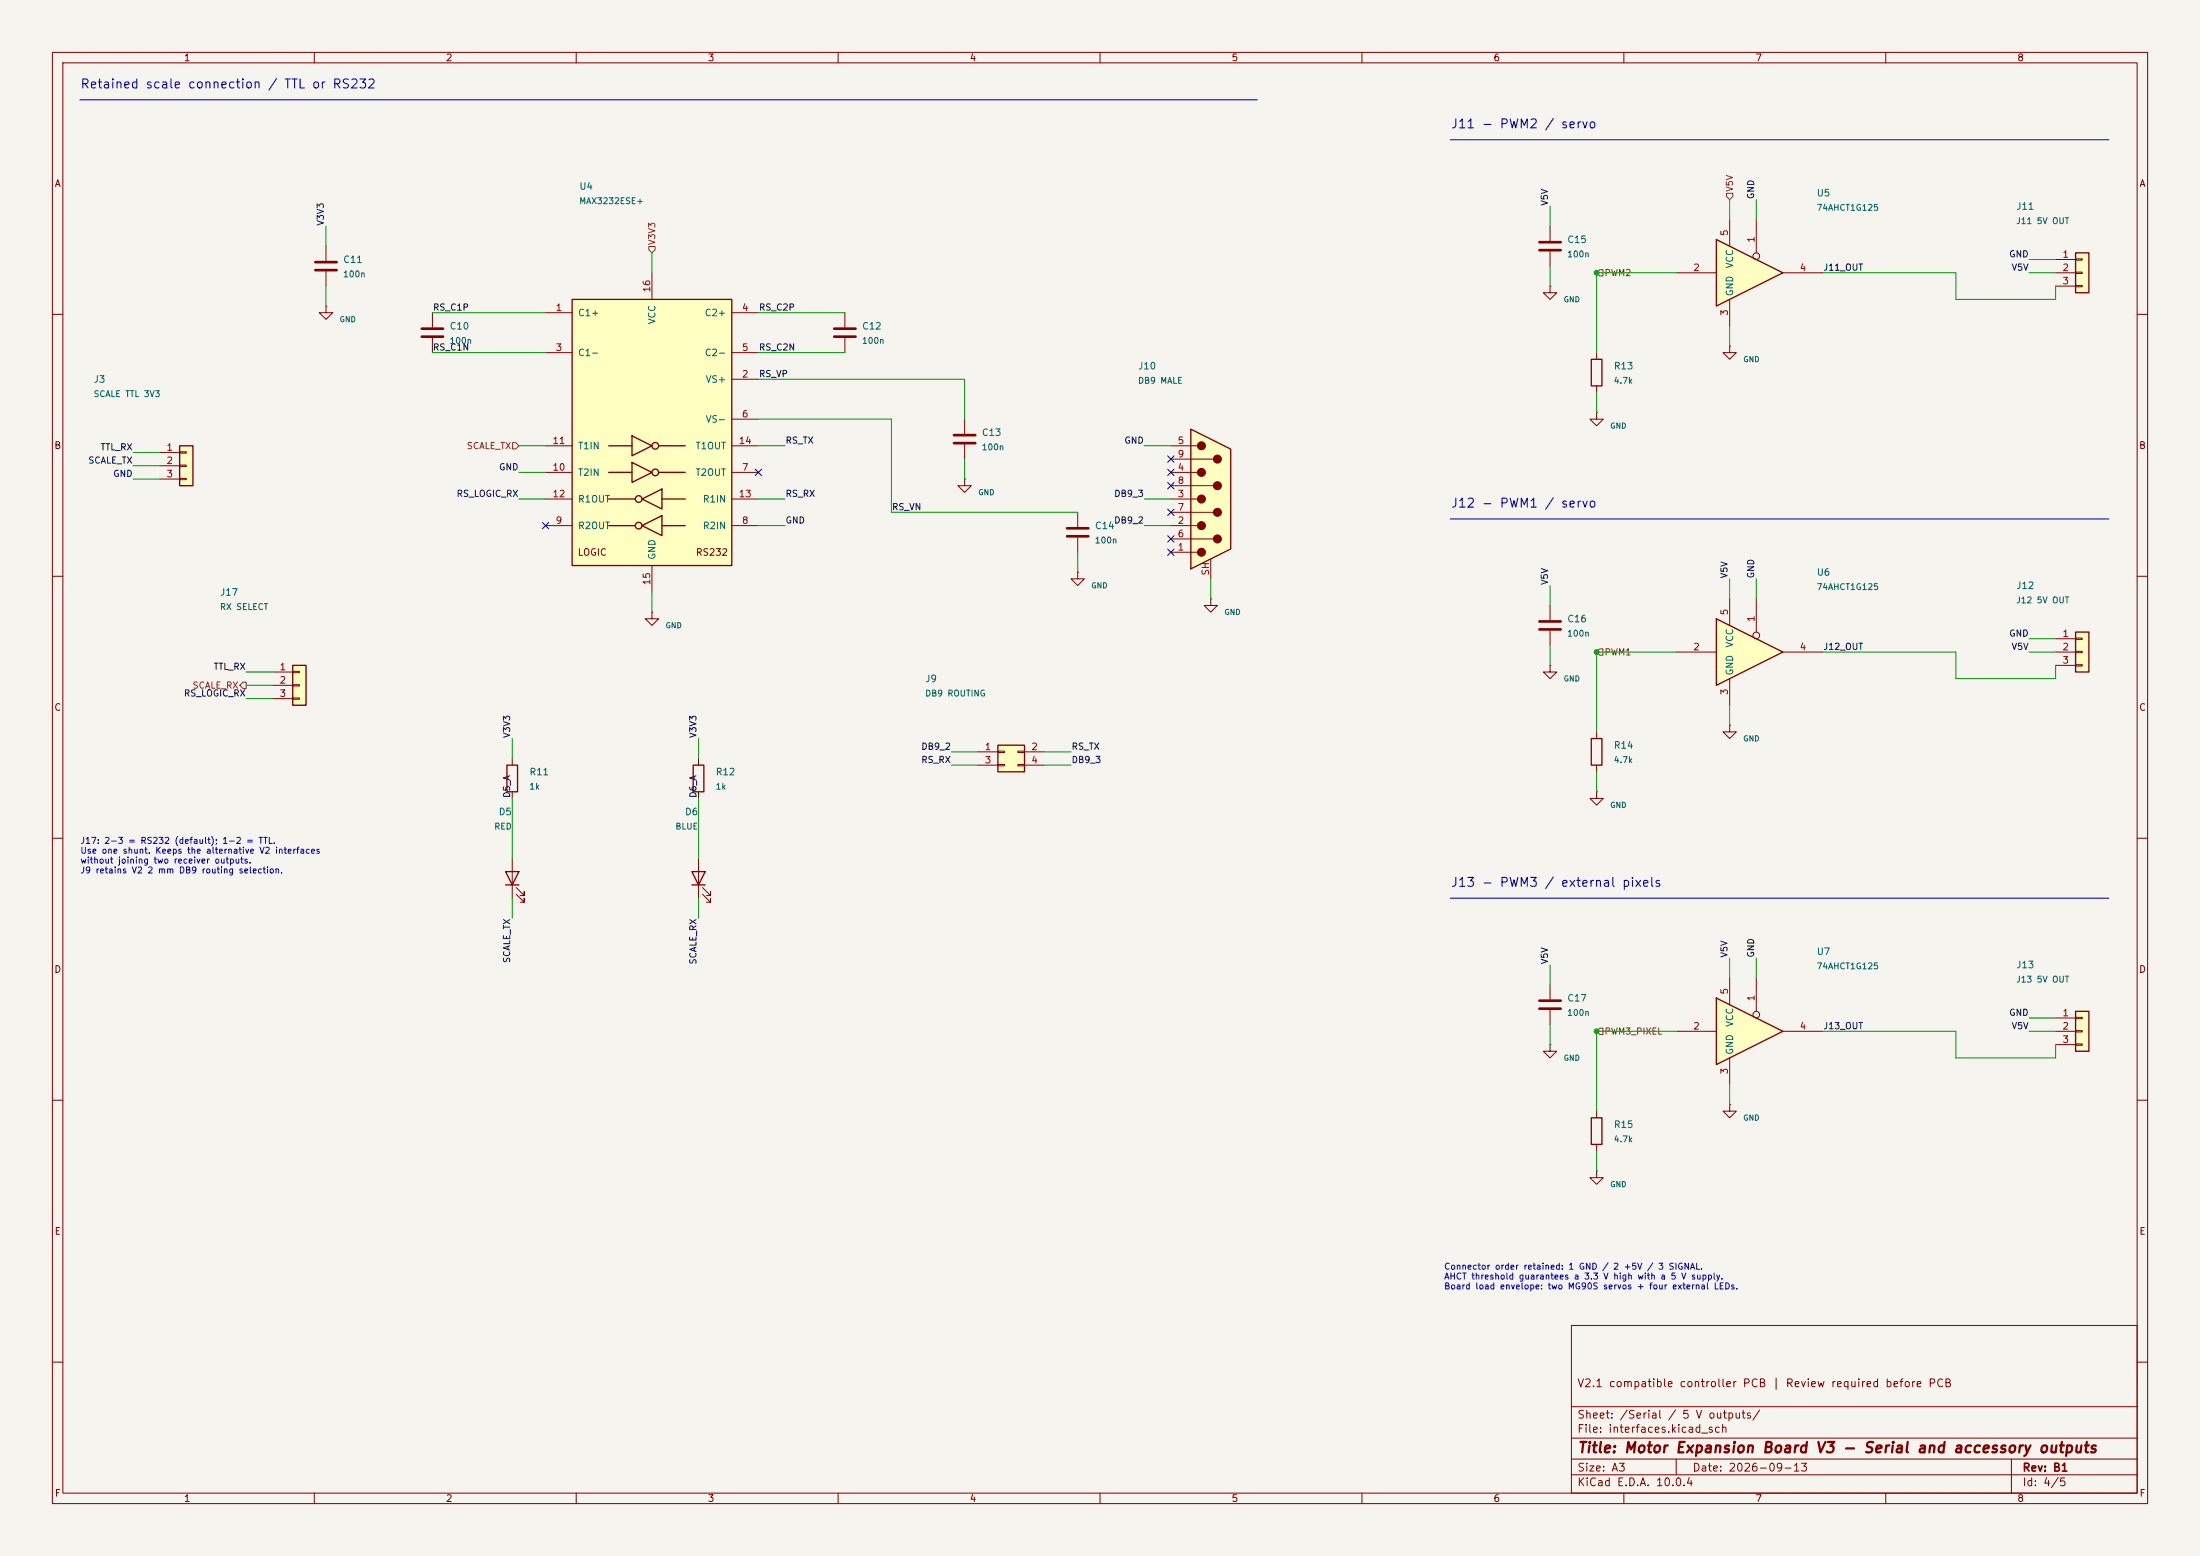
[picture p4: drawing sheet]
<svg xmlns="http://www.w3.org/2000/svg" width="420mm" height="297mm" viewBox="0 0 420 297" stroke-linecap="round" stroke-linejoin="round" font-family="sans-serif">
<path d="M0 0h420v297h-420z" fill="#f5f4ef" stroke="#f5f4ef" stroke-width=".19"/>
<g fill="none" stroke="#840000" stroke-width=".19">
<path d="M10 10h400v277h-400zM12 12h396v273h-396zM60 10v2M110 10v2M160 10v2M210 10v2M260 10v2M310 10v2M360 10v2M10 60h2M408 60h2M10 110h2"/>
<path d="M408 110h2M295.9 127v1.3h1.3l-1.3 1.2-1.3-1.2h1.3M295.9 127h.1M10 160h2M408 160h2M10 210h2M408 210h2M300 253h108v32h-108zM10 260h2M300 278.5h108M300 274.5h108M300 268.5h108"/>
<path d="M320 278.5v3M384 278.5v6.5M408 260h2M60 285v2M110 285v2M160 285v2M210 285v2M260 285v2M300 281.5h108M310 285v2M360 285v2"/>
</g>
<path d="M327.7 118.1l12.7 6.4-12.7 6.3z" fill="#ffffc2"/>
<path d="M327.7 118.1l12.7 6.4-12.7 6.3zM132.3 146.1h2.1v5h-2.1z" fill="none" stroke="#840000" stroke-width=".25"/>
<g fill="none" stroke="#840000" stroke-width=".19">
<path d="M82.5 59.7v2.8M82.5 64.5v2.8M304.8 78.7v1.3h1.3l-1.3 1.3-1.3-1.3h1.3M304.8 78.7h.1M330.2 114.3v5.1M335.3 114.3v6.4M320 124.5h7.7M330.2 129.5v5.1M340.4 124.5h7.6M133.3 144.8v1.3M133.3 151.1v1.3"/>
<circle cx="335.3" cy="121.3" r=".63"/>
</g>
<path d="M80.5 62.7h4.1M80.5 64.3h4.1" fill="none" stroke="#840000" stroke-width=".51"/>
<path d="M109.2 57.2h30.5v50.8h-30.5z" fill="#ffffc2"/>
<g fill="none" stroke="#840000" stroke-width=".25">
<path d="M109.2 57.2h30.5v50.8h-30.5zM116.2 85.1h4.4M116.2 90.2h4.4M116.2 95.3h5.1M120.6 83.2l3.9 1.9-3.9 1.9zM120.6 88.3l3.9 1.9-3.9 1.9zM122.6 95.3l3.8-2v3.9zM125.7 85.1h5.1M125.7 90.2h5.1M126.4 95.3h4.4M116.2 100.3h5.1M122.6 100.3l3.8-1.9v3.8z"/>
<path d="M126.4 100.3h4.4"/>
<circle cx="121.9" cy="95.2" r=".63"/>
<circle cx="125.1" cy="85.1" r=".63"/>
<circle cx="125.1" cy="90.2" r=".63"/>
<circle cx="121.9" cy="100.3" r=".63"/>
</g>
<g fill="none" stroke="#840000" stroke-width=".19">
<path d="M104.1 59.7h5.1M124.5 52.1v5.1M139.7 59.7h5.1M161.3 59.7v2.8M104.1 67.3h5.1M139.7 72.4h5.1M139.7 67.3h5.1M161.3 64.5v2.8M104.1 90.2h5.1M104.1 85.1h5.1M104.1 95.3h5.1M139.7 80h5.1"/>
<path d="M139.7 90.2h5.1M139.7 85.1h5.1M139.7 95.3h5.1M104.1 100.3h5.1M124.5 108v5M139.7 100.3h5.1"/>
</g>
<path d="M159.3 62.7h4M159.3 64.3h4" fill="none" stroke="#840000" stroke-width=".51"/>
<path d="M227.3 81.9l7.6 3.8v19.1l-7.6 3.8z" fill="#ffffc2"/>
<g fill="none" stroke="#840000" stroke-width=".19">
<path d="M62.2 47v2.8M62.2 51.8v2.8M223.5 85.1h5.1M223.5 87.6h8.1M223.5 90.2h5.1M223.5 92.7h8.1M223.5 95.3h5.1M223.5 97.8h8.1M124.5 116.8v1.3h1.2l-1.2 1.3-1.3-1.3h1.3M124.5 116.8h.1M205.7 109.2v1.3h1.3l-1.3 1.3-1.2-1.3h1.2M205.7 109.2h.1"/>
<path d="M223.5 100.3h5.1M223.5 102.9h8.1M223.5 105.4h5.1M231.1 114.3v1.3h1.3l-1.3 1.2-1.2-1.2h1.2M231.1 114.3h.1M231.1 106.7v3.8M295.9 115.6v2.8M295.9 120.4v2.8"/>
</g>
<path d="M227.3 81.9l7.6 3.8v19.1l-7.6 3.8z" fill="none" stroke="#840000" stroke-width=".25"/>
<g fill="#840000" stroke="#840000" stroke-width=".19">
<circle cx="229.4" cy="85.1" r=".76"/>
<circle cx="229.4" cy="90.2" r=".76"/>
<circle cx="229.4" cy="95.2" r=".76"/>
<circle cx="229.4" cy="100.3" r=".76"/>
<circle cx="229.4" cy="105.4" r=".76"/>
<circle cx="232.4" cy="87.6" r=".76"/>
<circle cx="232.4" cy="92.7" r=".76"/>
<circle cx="232.4" cy="97.8" r=".76"/>
<circle cx="232.4" cy="102.9" r=".76"/>
</g>
<path d="M60.2 50h4.1M60.2 51.6h4.1M293.9 118.6h4M293.9 120.1h4" fill="none" stroke="#840000" stroke-width=".51"/>
<path d="M396.2 193h2.6v7.7h-2.6z" fill="#ffffc2"/>
<path d="M396.2 193h2.6v7.7h-2.6z" fill="none" stroke="#840000" stroke-width=".25"/>
<path d="M62.2 58.4v1.3h1.3l-1.3 1.3-1.2-1.3h1.2M62.2 58.4h.1M392.4 194.3h3.8M392.4 196.9h3.8M392.4 199.4h3.8M396.2 194.2h1.3v.2h-1.3zM396.2 196.7h1.3v.3h-1.3zM396.2 199.3h1.3v.2h-1.3zM330.2 210.8v1.3h1.3l-1.3 1.3-1.3-1.3h1.3M330.2 210.8h.1" fill="none" stroke="#840000" stroke-width=".19"/>
<path d="M327.7 190.5l12.7 6.4-12.7 6.3z" fill="#ffffc2"/>
<path d="M327.7 190.5l12.7 6.4-12.7 6.3z" fill="none" stroke="#840000" stroke-width=".25"/>
<g fill="none" stroke="#840000" stroke-width=".19">
<path d="M330.2 138.4v1.3h1.3l-1.3 1.3-1.3-1.3h1.3M330.2 138.4h.1M295.9 199.4v1.3h1.3l-1.3 1.2-1.3-1.2h1.3M295.9 199.4h.1M295.9 188v2.8M295.9 192.8v2.8M320 196.9h7.7M330.2 186.7v5.1M335.3 186.7v6.3M340.4 196.9h7.6M330.2 201.9v5.1"/>
<circle cx="335.3" cy="193.7" r=".63"/>
</g>
<path d="M293.9 191h4M293.9 192.5h4" fill="none" stroke="#840000" stroke-width=".51"/>
<path d="M190.5 142.2h5.1v5.1h-5.1z" fill="#ffffc2"/>
<path d="M190.5 142.2h5.1v5.1h-5.1z" fill="none" stroke="#840000" stroke-width=".25"/>
<path d="M186.7 143.5h3.8M186.7 146.1h3.8M190.5 143.4h1.3v.2h-1.3zM190.5 145.9h1.3v.3h-1.3zM194.3 143.4h1.3v.2h-1.3zM194.3 145.9h1.3v.3h-1.3zM195.6 143.5h3.8M195.6 146.1h3.8" fill="none" stroke="#840000" stroke-width=".19"/>
<path d="M34.3 85.1h2.5v7.6h-2.5z" fill="#ffffc2"/>
<path d="M34.3 85.1h2.5v7.6h-2.5zM303.8 141h2v5.1h-2z" fill="none" stroke="#840000" stroke-width=".25"/>
<g fill="none" stroke="#840000" stroke-width=".19">
<path d="M30.5 86.4h3.8M30.5 88.9h3.8M30.5 91.4h3.8M34.3 86.2h1.3v.3h-1.3zM34.3 88.8h1.3v.2h-1.3zM34.3 91.3h1.3v.3h-1.3zM184.1 80v2.8M184.1 84.8v2.8M205.7 97.8v2.8M205.7 102.6v2.8M304.8 139.7v1.3M304.8 151.1v1.3h1.3l-1.3 1.3-1.3-1.3h1.3"/>
<path d="M304.8 151.1h.1M304.8 146.1v1.2"/>
</g>
<path d="M182.1 83.1h4.1M182.1 84.6h4.1M203.7 100.8h4.1M203.7 102.4h4.1" fill="none" stroke="#840000" stroke-width=".51"/>
<path d="M55.9 127h2.5v7.6h-2.5z" fill="#ffffc2"/>
<path d="M55.9 127h2.5v7.6h-2.5zM96.8 146.1h2v5h-2zM96.5 166.4h2.6l-1.3 2.5zM96.5 168.9h2.6M132.1 166.4h2.5l-1.3 2.5zM132.1 168.9h2.5M303.8 213.4h2v5h-2z" fill="none" stroke="#840000" stroke-width=".25"/>
<g fill="none" stroke="#840000" stroke-width=".19">
<path d="M330.2 66v1.3h1.3l-1.3 1.3-1.3-1.3h1.3M330.2 66h.1M184.1 91.4v1.3h1.3l-1.3 1.3-1.2-1.3h1.2M184.1 91.4h.1M52.1 128.3h3.8M52.1 130.8h3.8M52.1 133.4h3.8M55.9 128.1h1.2v.3h-1.2zM55.9 130.7h1.2v.2h-1.2zM55.9 133.2h1.2v.3h-1.2zM97.8 144.8v1.3M97.8 151.1v1.3"/>
<path d="M97.8 163.8v7.7M98.6 170.7l1.5 1.5v-.7v.7h-.8M98.6 169.4l1.5 1.5v-.7v.7h-.8M133.3 163.8v7.7M134.1 170.7l1.5 1.5v-.7v.7h-.7M134.1 169.4l1.5 1.5v-.7v.7h-.7M304.8 212.1v1.3M304.8 218.4v1.3M304.8 223.5v1.3h1.3l-1.3 1.3-1.3-1.3h1.3M304.8 223.5h.1"/>
</g>
<path d="M327.7 45.7l12.7 6.4-12.7 6.3z" fill="#ffffc2"/>
<path d="M327.7 45.7l12.7 6.4-12.7 6.3z" fill="none" stroke="#840000" stroke-width=".25"/>
<g fill="none" stroke="#840000" stroke-width=".19">
<path d="M320 52.1h7.7M330.2 41.9v5.1M330.2 57.2v5M335.3 41.9v6.4M340.4 52.1h7.6"/>
<circle cx="335.3" cy="48.9" r=".63"/>
</g>
<path d="M396.2 48.3h2.6v7.6h-2.6z" fill="#ffffc2"/>
<path d="M396.2 48.3h2.6v7.6h-2.6z" fill="none" stroke="#840000" stroke-width=".25"/>
<path d="M392.4 49.5h3.8M392.4 52.1h3.8M392.4 54.6h3.8M396.2 49.4h1.3v.3h-1.3zM396.2 51.9h1.3v.3h-1.3zM396.2 54.5h1.3v.2h-1.3z" fill="none" stroke="#840000" stroke-width=".19"/>
<path d="M396.2 120.7h2.6v7.6h-2.6z" fill="#ffffc2"/>
<path d="M303.8 68.6h2v5.1h-2zM396.2 120.7h2.6v7.6h-2.6z" fill="none" stroke="#840000" stroke-width=".25"/>
<path d="M295.9 54.6v1.3h1.3l-1.3 1.3-1.3-1.3h1.3M295.9 54.6h.1M295.9 43.2v2.8M295.9 48v2.8M304.8 67.3v1.3M304.8 73.7v1.2M392.4 121.9h3.8M392.4 124.5h3.8M392.4 127h3.8M396.2 121.8h1.3v.2h-1.3zM396.2 124.3h1.3v.3h-1.3zM396.2 126.9h1.3v.2h-1.3z" fill="none" stroke="#840000" stroke-width=".19"/>
<path d="M293.9 46.2h4M293.9 47.8h4" fill="none" stroke="#840000" stroke-width=".51"/>
<path d="M329.6 36.9h1.2v.6l-.6 .6-.6-.6zM123.9 47.1h1.2v.6l-.6 .6-.6-.6zM305.4 51.5h.6v1.2h-.6l-.6-.6zM97.9 84.5h.6l.6 .6-.6 .6h-.6zM45.8 130.8l.6-.6h.6v1.2h-.6zM305.4 123.9h.6v1.2h-.6l-.6-.6zM305.4 196.2h.6v1.3h-.6l-.6-.6z" fill="none" stroke="#725600" stroke-width=".19"/>
<path d="M15.2 19.1h224.8M276.9 26.7h125.7M276.9 99.1h125.7M276.9 171.5h125.7" fill="none" stroke="#0000c2" stroke-width=".2"/>
<g fill="none" stroke="#009600" stroke-width=".19">
<path d="M295.9 39.4v3.8M330.2 38.1v3.8M335.3 38.1v3.8M62.2 43.2v3.8M62.2 54.6v3.8M82.5 59.7h21.6M124.5 48.3v3.8M144.8 59.7h16.5M295.9 50.8v3.8M320 52.1h-15.2v15.2M348 52.1h25.4v5.1h19v-2.6M387.3 52.1h5.1"/>
<path d="M387.3 49.5h5.1M82.5 67.3h21.6M144.8 72.4h39.3v7.6M144.8 67.3h16.5M304.8 74.9v3.8M330.2 62.2v3.8M25.4 86.4h5.1M25.4 88.9h5.1M25.4 91.4h5.1M99.1 85.1h5M99.1 95.3h5M99.1 90.2h5"/>
<path d="M144.8 80h25.4v17.8h35.5M144.8 85.1h5.1M144.8 95.3h5.1M184.1 87.6v3.8M218.4 85.1h5.1M218.4 95.3h5.1M124.5 113v3.8M144.8 100.3h5.1M205.7 105.4v3.8M218.4 100.3h5.1M231.1 110.5v3.8M295.9 111.8v3.8"/>
<path d="M330.2 110.5v3.8M335.3 110.5v3.8M47 128.3h5.1M47 130.8h5.1M47 133.4h5.1M295.9 123.2v3.8M320 124.5h-15.2v15.2M330.2 134.6v3.8M348 124.5h25.4v5h19v-2.5M387.3 124.5h5.1M387.3 121.9h5.1M97.8 141v3.8"/>
<path d="M97.8 152.4v11.4M133.3 141v3.8M133.3 152.4v11.4M181.6 143.5h5.1M181.6 146.1h5.1M199.4 143.5h5.1M199.4 146.1h5.1M304.8 147.3v3.8M97.8 171.5v3.8M133.3 171.5v3.8M295.9 184.2v3.8M295.9 195.6v3.8"/>
<path d="M320 196.9h-15.2v15.2M330.2 182.9v3.8M335.3 182.9v3.8M348 196.9h25.4v5h19v-2.5M387.3 196.9h5.1M387.3 194.3h5.1M304.8 219.7v3.8M330.2 207v3.8"/>
</g>
<g fill="none" stroke="#000084" stroke-width=".19">
<path d="M103.5 99.7l1.2 1.2M104.7 99.7l-1.2 1.2M144.2 89.6l1.2 1.2M145.4 89.6l-1.2 1.2M222.9 92.1l1.2 1.2M222.9 89.6l1.2 1.2M222.9 97.2l1.2 1.2M222.9 87l1.2 1.2M224.1 92.1l-1.2 1.2M224.1 89.6l-1.2 1.2M224.1 97.2l-1.2 1.2M224.1 87l-1.2 1.2"/>
<path d="M222.9 102.3l1.2 1.2M222.9 104.8l1.2 1.2M224.1 102.3l-1.2 1.2M224.1 104.8l-1.2 1.2"/>
</g>
<g fill="#009600" stroke="#009600" stroke-width=".19">
<circle cx="304.8" cy="52.1" r=".46"/>
<circle cx="304.8" cy="196.9" r=".46"/>
<circle cx="304.8" cy="124.5" r=".46"/>
</g>
<text font-size="2" fill="#840000" x="301" y="277.8">Title: Motor Expansion Board V3 - Serial and accessory outputs</text>
<g font-size="1.7" fill="#0000c2">
<text x="15.2" y="17.3">Retained scale connection / TTL or RS232</text>
<text x="276.9" y="24.9">J11 - PWM2 / servo</text>
<text x="276.9" y="97.3">J12 - PWM1 / servo</text>
<text x="276.9" y="169.7">J13 - PWM3 / external pixels</text>
</g>
<g font-size="1.5" fill="#840000">
<text x="301" y="265.1">V2.1 compatible controller PCB | Review required before PCB</text>
<text x="301" y="273.8">File: interfaces.kicad_sch</text>
<text x="301" y="271.1">Sheet: /Serial / 5 V outputs/</text>
<text x="301" y="281.2">Size: A3</text>
<text x="323" y="281.2">Date: 2026-09-13</text>
<text x="386" y="281.2">Rev: B1</text>
<text x="301" y="284">KiCad E.D.A. 10.0.4</text>
<text x="386" y="284">Id: 4/5</text>
</g>
<g font-size="1.3" fill="#840000">
<text x="35" y="12">1</text>
<text x="85" y="12">2</text>
<text x="135" y="12">3</text>
<text x="185" y="12">4</text>
<text x="235" y="12">5</text>
<text x="285" y="12">6</text>
<text x="335" y="12">7</text>
<text x="385" y="12">8</text>
<text x="10.3" y="36">A</text>
<text x="408.3" y="36">A</text>
<text x="10.3" y="86">B</text>
<text x="408.2" y="86">B</text>
<text x="110.2" y="106.4">LOGIC</text>
<text x="132.7" y="106.4">RS232</text>
<text x="10.3" y="136">C</text>
<text x="408.2" y="136">C</text>
<text x="10.3" y="186">D</text>
<text x="408.2" y="186">D</text>
<text x="10.3" y="236">E</text>
<text x="408.3" y="236">E</text>
<text x="10.3" y="286">F</text>
<text x="35" y="287">1</text>
<text x="85" y="287">2</text>
<text x="135" y="287">3</text>
<text x="185" y="287">4</text>
<text x="235" y="287">5</text>
<text x="285" y="287">6</text>
<text x="335" y="287">7</text>
<text x="385" y="287">8</text>
<text x="408.3" y="286">F</text>
</g>
<g font-size="1.3" fill="#006464">
<text x="110.5" y="36.5">U4</text>
<text x="346.7" y="37.8">U5</text>
<text x="384.8" y="40.3">J11</text>
<text x="299.1" y="46.7">C15</text>
<text x="65.4" y="50.5">C11</text>
<text x="331.2" y="51.3" transform="rotate(-90 331.2 51.3)">VCC</text>
<text x="331.2" y="56.6" transform="rotate(-90 331.2 56.6)">GND</text>
<text x="85.7" y="63.2">C10</text>
<text x="110.2" y="60.7">C1+</text>
<text x="125.4" y="62" transform="rotate(-90 125.4 62)">VCC</text>
<text x="134.4" y="60.7">C2+</text>
<text x="164.5" y="63.2">C12</text>
<text x="110.2" y="68.3">C1-</text>
<text x="134.4" y="68.3">C2-</text>
<text x="217.2" y="70.8">J10</text>
<text x="308" y="70.8">R13</text>
<text x="17.8" y="73.4">J3</text>
<text x="134.6" y="73.4">VS+</text>
<text x="134.6" y="81">VS-</text>
<text x="187.3" y="83.5">C13</text>
<text x="110.2" y="86.1">T1IN</text>
<text x="132.7" y="86.1">T1OUT</text>
<text x="110.2" y="91.1">T2IN</text>
<text x="132.7" y="91.1">T2OUT</text>
<text x="110.2" y="101.3">R2OUT</text>
<text x="110.2" y="96.2">R1OUT</text>
<text x="134.1" y="101.3">R2IN</text>
<text x="134.1" y="96.2">R1IN</text>
<text x="208.9" y="101.3">C14</text>
<text x="125.4" y="106.9" transform="rotate(-90 125.4 106.9)">GND</text>
<text x="346.7" y="110.2">U6</text>
<text x="384.8" y="112.7">J12</text>
<text x="41.9" y="114">J17</text>
<text x="299.1" y="119.1">C16</text>
<text x="331.2" y="123.7" transform="rotate(-90 331.2 123.7)">VCC</text>
<text x="176.5" y="130.5">J9</text>
<text x="331.2" y="129" transform="rotate(-90 331.2 129)">GND</text>
<text x="308" y="143.2">R14</text>
<text x="101" y="148.3">R11</text>
<text x="136.5" y="148.3">R12</text>
<text x="95.1" y="155.9">D5</text>
<text x="130.7" y="155.9">D6</text>
<text x="346.7" y="182.6">U7</text>
<text x="384.8" y="185.1">J13</text>
<text x="299.1" y="191.5">C17</text>
<text x="331.2" y="196.1" transform="rotate(-90 331.2 196.1)">VCC</text>
<text x="331.2" y="201.4" transform="rotate(-90 331.2 201.4)">GND</text>
<text x="308" y="215.6">R15</text>
</g>
<g font-size="1.3" fill="#a90000">
<text x="330.2" y="45.2" transform="rotate(-90 330.2 45.2)">5</text>
<text x="335.3" y="46.4" transform="rotate(-90 335.3 46.4)">1</text>
<text x="323.1" y="52">2</text>
<text x="343.5" y="52">4</text>
<text x="393.6" y="49.5">1</text>
<text x="393.6" y="52">2</text>
<text x="106" y="59.7">1</text>
<text x="124.4" y="55.9" transform="rotate(-90 124.4 55.9)">16</text>
<text x="141.5" y="59.7">4</text>
<text x="393.6" y="54.6">3</text>
<text x="330.2" y="60.4" transform="rotate(-90 330.2 60.4)">3</text>
<text x="106" y="67.3">3</text>
<text x="141.5" y="67.3">5</text>
<text x="141.5" y="72.4">2</text>
<text x="141.5" y="80">6</text>
<text x="31.7" y="86.3">1</text>
<text x="31.7" y="88.9">2</text>
<text x="105.4" y="85.1">11</text>
<text x="140.9" y="85.1">14</text>
<text x="224.7" y="85.1">5</text>
<text x="224.7" y="87.6">9</text>
<text x="31.7" y="91.4">3</text>
<text x="105.4" y="90.1">10</text>
<text x="105.4" y="95.2">12</text>
<text x="140.9" y="95.2">13</text>
<text x="141.5" y="90.1">7</text>
<text x="224.7" y="95.2">3</text>
<text x="224.7" y="90.1">4</text>
<text x="224.7" y="92.7">8</text>
<text x="106" y="100.3">9</text>
<text x="141.5" y="100.3">8</text>
<text x="224.7" y="100.3">2</text>
<text x="224.7" y="97.8">7</text>
<text x="224.7" y="105.4">1</text>
<text x="224.7" y="102.8">6</text>
<text x="124.4" y="111.8" transform="rotate(-90 124.4 111.8)">15</text>
<text x="231.1" y="110" transform="rotate(-90 231.1 110)">SH</text>
<text x="330.2" y="117.5" transform="rotate(-90 330.2 117.5)">5</text>
<text x="335.3" y="118.8" transform="rotate(-90 335.3 118.8)">1</text>
<text x="323.1" y="124.4">2</text>
<text x="343.5" y="124.4">4</text>
<text x="393.6" y="121.9">1</text>
<text x="393.6" y="124.4">2</text>
<text x="53.3" y="128.2">1</text>
<text x="53.3" y="130.8">2</text>
<text x="393.6" y="127">3</text>
<text x="53.3" y="133.3">3</text>
<text x="330.2" y="132.8" transform="rotate(-90 330.2 132.8)">3</text>
<text x="187.9" y="143.5">1</text>
<text x="196.8" y="143.5">2</text>
<text x="187.9" y="146">3</text>
<text x="196.8" y="146">4</text>
<text x="330.2" y="189.9" transform="rotate(-90 330.2 189.9)">5</text>
<text x="335.3" y="191.2" transform="rotate(-90 335.3 191.2)">1</text>
<text x="323.1" y="196.8">2</text>
<text x="343.5" y="196.8">4</text>
<text x="393.6" y="194.3">1</text>
<text x="393.6" y="196.8">2</text>
<text x="393.6" y="199.4">3</text>
<text x="330.2" y="205.2" transform="rotate(-90 330.2 205.2)">3</text>
</g>
<g font-size="1.2" fill="#0f0f0f">
<text x="295.8" y="39.4" transform="rotate(-90 295.8 39.4)">V5V</text>
<text x="335.2" y="38.1" transform="rotate(-90 335.2 38.1)">GND</text>
<text x="62.1" y="43.2" transform="rotate(-90 62.1 43.2)">V3V3</text>
<text x="348" y="52">J11_OUT</text>
<text x="383.5" y="49.4">GND</text>
<text x="383.9" y="52">V5V</text>
<text x="82.5" y="59.6">RS_C1P</text>
<text x="144.8" y="59.6">RS_C2P</text>
<text x="82.5" y="67.2">RS_C1N</text>
<text x="144.8" y="67.2">RS_C2N</text>
<text x="144.8" y="72.3">RS_VP</text>
<text x="16.7" y="88.8">SCALE_TX</text>
<text x="19.1" y="86.2">TTL_RX</text>
<text x="149.9" y="85">RS_TX</text>
<text x="214.5" y="85">GND</text>
<text x="21.5" y="91.3">GND</text>
<text x="87.1" y="95.1">RS_LOGIC_RX</text>
<text x="95.2" y="90.1">GND</text>
<text x="149.9" y="95.1">RS_RX</text>
<text x="212.6" y="95.1">DB9_3</text>
<text x="149.9" y="100.2">GND</text>
<text x="170.2" y="97.7">RS_VN</text>
<text x="212.6" y="100.2">DB9_2</text>
<text x="295.8" y="111.8" transform="rotate(-90 295.8 111.8)">V5V</text>
<text x="330.1" y="110.5" transform="rotate(-90 330.1 110.5)">V5V</text>
<text x="335.2" y="110.5" transform="rotate(-90 335.2 110.5)">GND</text>
<text x="348" y="124.3">J12_OUT</text>
<text x="383.5" y="121.8">GND</text>
<text x="383.9" y="124.3">V5V</text>
<text x="40.7" y="128.2">TTL_RX</text>
<text x="35" y="133.2">RS_LOGIC_RX</text>
<text x="97.7" y="141" transform="rotate(-90 97.7 141)">V3V3</text>
<text x="133.2" y="141" transform="rotate(-90 133.2 141)">V3V3</text>
<text x="175.8" y="143.4">DB9_2</text>
<text x="204.5" y="143.4">RS_TX</text>
<text x="175.8" y="145.9">RS_RX</text>
<text x="204.5" y="145.9">DB9_3</text>
<text x="97.7" y="152.4" transform="rotate(-90 97.7 152.4)">D5_A</text>
<text x="133.2" y="152.4" transform="rotate(-90 133.2 152.4)">D6_A</text>
<text x="97.7" y="183.9" transform="rotate(-90 97.7 183.9)">SCALE_TX</text>
<text x="133.2" y="184.2" transform="rotate(-90 133.2 184.2)">SCALE_RX</text>
<text x="295.8" y="184.1" transform="rotate(-90 295.8 184.1)">V5V</text>
<text x="330.1" y="182.9" transform="rotate(-90 330.1 182.9)">V5V</text>
<text x="335.2" y="182.9" transform="rotate(-90 335.2 182.9)">GND</text>
<text x="348" y="196.7">J13_OUT</text>
<text x="383.5" y="194.2">GND</text>
<text x="383.9" y="196.7">V5V</text>
</g>
<g font-size="1.2" fill="#725600">
<text x="331.1" y="36.7" transform="rotate(-90 331.1 36.7)">V5V</text>
<text x="125.4" y="46.9" transform="rotate(-90 125.4 46.9)">V3V3</text>
<text x="306.2" y="53">PWM2</text>
<text x="89" y="86">SCALE_TX</text>
<text x="306.2" y="125.4">PWM1</text>
<text x="36.7" y="131.7">SCALE_RX</text>
<text x="306.2" y="197.8">PWM3_PIXEL</text>
</g>
<g font-size="1.2" fill="#0000c2">
<text x="15.2" y="161.3">J17: 2-3 = RS232 (default); 1-2 = TTL.</text>
<text x="15.2" y="163.2">Use one shunt. Keeps the alternative V2 interfaces</text>
<text x="15.2" y="165.1">without joining two receiver outputs.</text>
<text x="15.2" y="167">J9 retains V2 2 mm DB9 routing selection.</text>
<text x="275.6" y="242.6">Connector order retained: 1 GND / 2 +5V / 3 SIGNAL.</text>
<text x="275.6" y="244.5">AHCT threshold guarantees a 3.3 V high with a 5 V supply.</text>
<text x="275.6" y="246.4">Board load envelope: two MG90S servos + four external LEDs.</text>
</g>
<g font-size="1.1" fill="#006464">
<text x="110.5" y="39.2">MAX3232ESE+</text>
<text x="346.7" y="40.5">74AHCT1G125</text>
<text x="384.8" y="43">J11 5V OUT</text>
<text x="65.4" y="53.2">100n</text>
<text x="299.1" y="49.4">100n</text>
<text x="85.7" y="65.9">100n</text>
<text x="164.5" y="65.9">100n</text>
<text x="17.8" y="76.1">SCALE TTL 3V3</text>
<text x="217.2" y="73.5">DB9 MALE</text>
<text x="308" y="73.5">4.7k</text>
<text x="187.3" y="86.2">100n</text>
<text x="208.9" y="104">100n</text>
<text x="346.7" y="112.9">74AHCT1G125</text>
<text x="41.9" y="116.7">RX SELECT</text>
<text x="384.8" y="115.4">J12 5V OUT</text>
<text x="299.1" y="121.8">100n</text>
<text x="176.5" y="133.2">DB9 ROUTING</text>
<text x="308" y="145.9">4.7k</text>
<text x="101" y="151">1k</text>
<text x="136.5" y="151">1k</text>
<text x="94.3" y="158.6">RED</text>
<text x="128.8" y="158.6">BLUE</text>
<text x="346.7" y="185.3">74AHCT1G125</text>
<text x="384.8" y="187.8">J13 5V OUT</text>
<text x="299.1" y="194.2">100n</text>
<text x="308" y="218.3">4.7k</text>
</g>
<g font-size="1" fill="#006464">
<text x="298.4" y="57.9">GND</text>
<text x="64.7" y="61.7">GND</text>
<text x="332.7" y="69.4">GND</text>
<text x="307.3" y="82.1">GND</text>
<text x="186.7" y="94.8">GND</text>
<text x="208.2" y="112.5">GND</text>
<text x="233.6" y="117.6">GND</text>
<text x="127" y="120.2">GND</text>
<text x="298.4" y="130.3">GND</text>
<text x="332.7" y="141.7">GND</text>
<text x="307.3" y="154.4">GND</text>
<text x="298.4" y="202.7">GND</text>
<text x="332.7" y="214.1">GND</text>
<text x="307.3" y="226.8">GND</text>
</g>
</svg>
